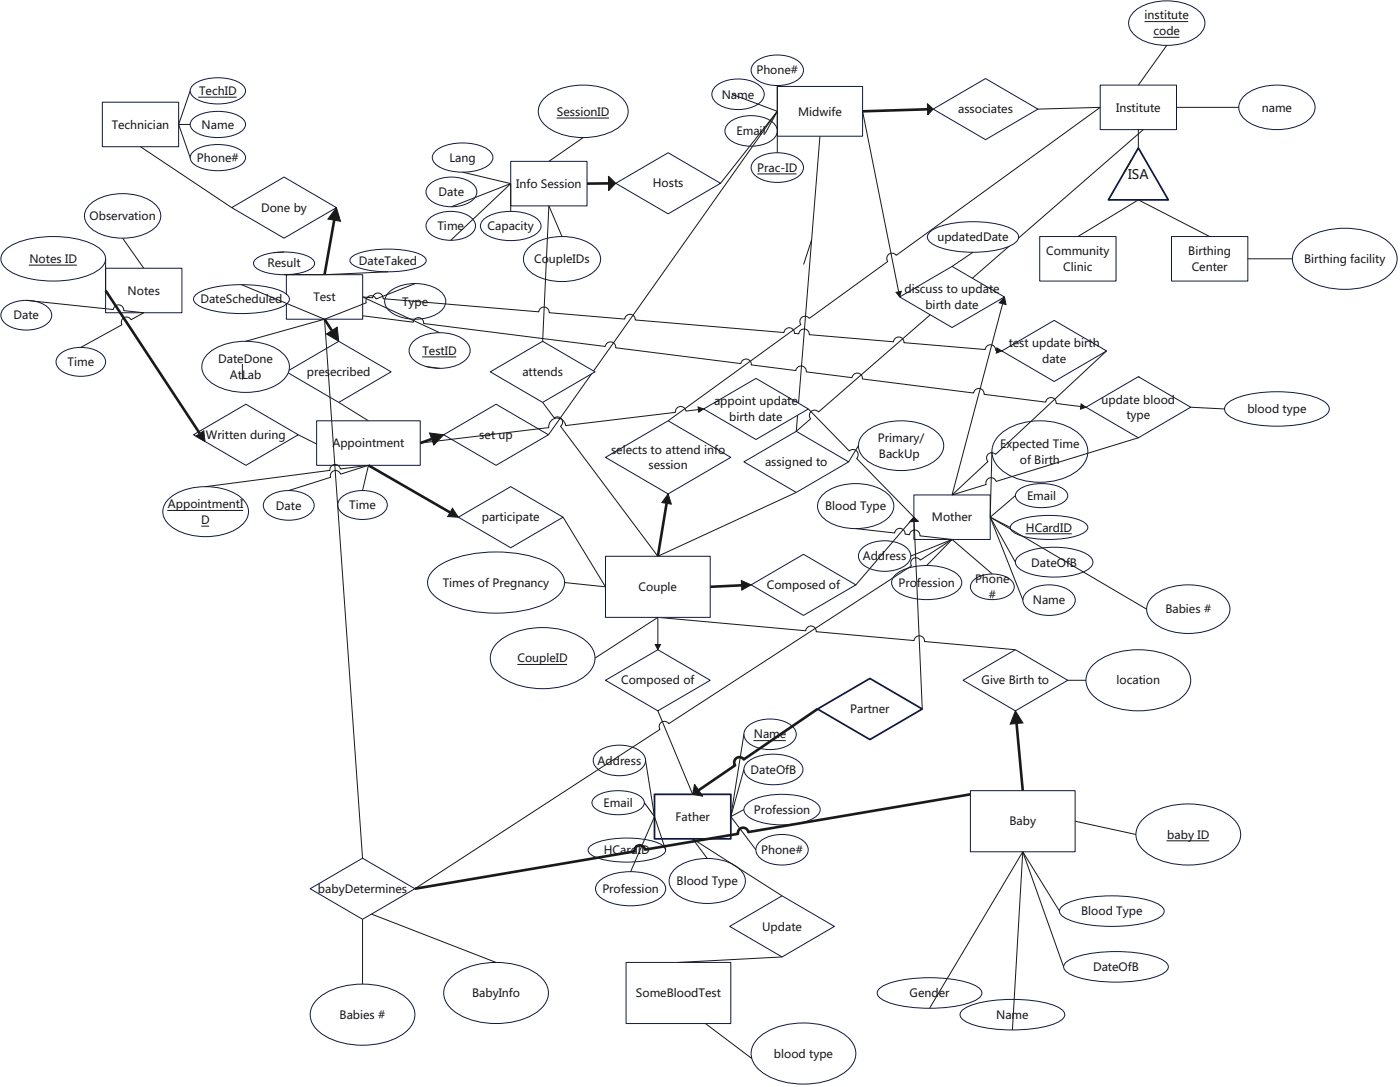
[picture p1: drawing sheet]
<svg xmlns="http://www.w3.org/2000/svg" width="424mm" height="329mm" viewBox="0 0 424 329" stroke-linecap="round" stroke-linejoin="round" font-family="sans-serif">
<path d="M235.6 26.2h25.9v15.1h-25.9z" fill="none" stroke="#101843" stroke-width=".3"/>
<path d="M333.5 25.8h23.1v13.5h-23.1z" fill="#fff"/>
<path d="M333.5 25.8h23.1v13.5h-23.1z" fill="none" stroke="#101843" stroke-width=".3"/>
<path d="M315.2 71.7h23.1v13.5h-23.1z" fill="#fff"/>
<path d="M315.2 71.7h23.1v13.5h-23.1z" fill="none" stroke="#101843" stroke-width=".3"/>
<path d="M355.1 71.7h23.2v13.5h-23.2z" fill="#fff"/>
<path d="M355.1 71.7h23.2v13.5h-23.2z" fill="none" stroke="#101843" stroke-width=".3"/>
<path d="M277 150h23.2v13.5h-23.2z" fill="#fff"/>
<path d="M277 150h23.2v13.5h-23.2z" fill="none" stroke="#101843" stroke-width=".3"/>
<path d="M228.6 19.2a11.2 11.2 0 0 1 14.1 0 3.3 3.3 0 0 1-1.5 5.4 11.5 11.5 0 0 1-12.6-1.2 3 3 0 0 1 0-4.2z" fill="#fff"/>
<path d="M228.6 19.2a11.2 11.2 0 0 1 14.1 0 3.3 3.3 0 0 1-1.5 5.4 11.5 11.5 0 0 1-12.6-1.2 3 3 0 0 1 0-4.2z" fill="none" stroke="#101843" stroke-width=".3"/>
<path d="M216.7 26.4a11.2 11.2 0 0 1 14.1 0 3.3 3.3 0 0 1-1.5 5.4 11.5 11.5 0 0 1-12.6-1.1 3 3 0 0 1 0-4.3z" fill="#fff"/>
<path d="M216.7 26.4a11.2 11.2 0 0 1 14.1 0 3.3 3.3 0 0 1-1.5 5.4 11.5 11.5 0 0 1-12.6-1.1 3 3 0 0 1 0-4.3z" fill="none" stroke="#101843" stroke-width=".3"/>
<path d="M220.6 37.6a11.2 11.2 0 0 1 14.1 0 3.3 3.3 0 0 1-1.4 5.4 11.5 11.5 0 0 1-12.7-1.2 3 3 0 0 1 0-4.2z" fill="#fff"/>
<path d="M220.6 37.6a11.2 11.2 0 0 1 14.1 0 3.3 3.3 0 0 1-1.4 5.4 11.5 11.5 0 0 1-12.7-1.2 3 3 0 0 1 0-4.2z" fill="none" stroke="#101843" stroke-width=".3"/>
<path d="M228.6 48.7a11.4 11.4 0 0 1 14.1 0 3.2 3.2 0 0 1-1.5 5.3 11.8 11.8 0 0 1-12.6-1.1 2.85 2.85 0 0 1 0-4.2z" fill="#fff"/>
<path d="M228.6 48.7a11.4 11.4 0 0 1 14.1 0 3.2 3.2 0 0 1-1.5 5.3 11.8 11.8 0 0 1-12.6-1.1 2.85 2.85 0 0 1 0-4.2z" fill="none" stroke="#101843" stroke-width=".3"/>
<path d="M221.9 28.6l13.7 5.1-3.7 6.8M235.6 25.9v20.4M229.5 52.7h11.9" fill="none" stroke="#191919" stroke-width=".3"/>
<path d="M345.1 44.8l9.1 15.8h-18.2z" fill="#fff"/>
<path d="M345.1 44.8l9.1 15.8h-18.2z" fill="none" stroke="#101843" stroke-width=".53"/>
<path d="M345.1 39.3v5.5M343 48.5l-2.5 4.2M326.7 71.7l18.4-11.1 21.6 11.1" fill="none" stroke="#191919" stroke-width=".3"/>
<path d="M308.7 148.6a13.6 13.6 0 0 1 14.1 0 2.17 2.17 0 0 1 .9 2.1 2.17 2.17 0 0 1-1.5 1.7 14 14 0 0 1-13.5-.5 2.03 2.03 0 0 1 0-3.3z" fill="#fff"/>
<path d="M308.7 148.6a13.6 13.6 0 0 1 14.1 0 2.17 2.17 0 0 1 .9 2.1 2.17 2.17 0 0 1-1.5 1.7 14 14 0 0 1-13.5-.5 2.03 2.03 0 0 1 0-3.3z" fill="none" stroke="#101843" stroke-width=".3"/>
<path d="M306.7 158.9a14.1 14.1 0 0 1 8.2-2.5 27.5 27.5 0 0 1 13.3 1.6 2.09 2.09 0 0 1 1.5 2.4 6.6 6.6 0 0 1-4.5 2.4 30.7 30.7 0 0 1-17.3-1.1 2.09 2.09 0 0 1-1.5-2.3z" fill="#fff"/>
<path d="M306.7 158.9a14.1 14.1 0 0 1 8.2-2.5 27.5 27.5 0 0 1 13.3 1.6 2.09 2.09 0 0 1 1.5 2.4 6.6 6.6 0 0 1-4.5 2.4 30.7 30.7 0 0 1-17.3-1.1 2.09 2.09 0 0 1-1.5-2.3z" fill="none" stroke="#101843" stroke-width=".3"/>
<path d="M310.9 161.8h14" fill="none" stroke="#191919" stroke-width=".3"/>
<path d="M308.7 168.6a19.3 19.3 0 0 1 12.5-2.7 16.1 16.1 0 0 1 9.2 2.7 2.31 2.31 0 0 1-.7 4.1 24.1 24.1 0 0 1-20.3 0 2.35 2.35 0 0 1-.7-4.1z" fill="#fff"/>
<path d="M308.7 168.6a19.3 19.3 0 0 1 12.5-2.7 16.1 16.1 0 0 1 9.2 2.7 2.31 2.31 0 0 1-.7 4.1 24.1 24.1 0 0 1-20.3 0 2.35 2.35 0 0 1-.7-4.1z" fill="none" stroke="#101843" stroke-width=".3"/>
<path d="M311 179.8a11.2 11.2 0 0 1 14.1 0 3.3 3.3 0 0 1-1.5 5.4 11.5 11.5 0 0 1-12.6-1.2 3 3 0 0 1 0-4.2z" fill="#fff"/>
<path d="M311 179.8a11.2 11.2 0 0 1 14.1 0 3.3 3.3 0 0 1-1.5 5.4 11.5 11.5 0 0 1-12.6-1.2 3 3 0 0 1 0-4.2z" fill="none" stroke="#101843" stroke-width=".3"/>
<path d="M300.2 156.8l9.9 25.1M300.2 156.8l7.6 13.6M300.2 156.8l6.1 3.1M307.8 150.2l-7.6 6.6" fill="none" stroke="#191919" stroke-width=".3"/>
<path d="M261.1 166.4a11.2 11.2 0 0 1 14.1 0 3.3 3.3 0 0 1-1.4 5.4 11.5 11.5 0 0 1-12.7-1.1 3 3 0 0 1 0-4.3z" fill="#fff"/>
<path d="M261.1 166.4a11.2 11.2 0 0 1 14.1 0 3.3 3.3 0 0 1-1.4 5.4 11.5 11.5 0 0 1-12.7-1.1 3 3 0 0 1 0-4.3z" fill="none" stroke="#101843" stroke-width=".3"/>
<path d="M294.9 176.1a9.4 9.4 0 0 1 11.8 0 2.81 2.81 0 0 1-1.2 4.5 9.6 9.6 0 0 1-10.6-.9 2.51 2.51 0 0 1 0-3.6z" fill="#fff"/>
<path d="M294.9 176.1a9.4 9.4 0 0 1 11.8 0 2.81 2.81 0 0 1-1.2 4.5 9.6 9.6 0 0 1-10.6-.9 2.51 2.51 0 0 1 0-3.6z" fill="none" stroke="#101843" stroke-width=".3"/>
<path d="M271.1 174.6a14.7 14.7 0 0 1 11.3-3.1 12.6 12.6 0 0 1 8.3 3.1 3.2 3.2 0 0 1-1.4 5.1 18.6 18.6 0 0 1-16.8 0 3.2 3.2 0 0 1-1.4-5.1z" fill="#fff"/>
<path d="M271.1 174.6a14.7 14.7 0 0 1 11.3-3.1 12.6 12.6 0 0 1 8.3 3.1 3.2 3.2 0 0 1-1.4 5.1 18.6 18.6 0 0 1-16.8 0 3.2 3.2 0 0 1-1.4-5.1z" fill="none" stroke="#101843" stroke-width=".3"/>
<path d="M288.6 163.5l12.2 10.5M288.6 163.5l-7.7 7.9M288.6 163.5l-12.5 5.1" fill="none" stroke="#191919" stroke-width=".3"/>
<path d="M249.2 150.2a16.1 16.1 0 0 1 15.6-2.8 8.1 8.1 0 0 1 6.1 5.2 5.7 5.7 0 0 1-3.8 5.9 17.2 17.2 0 0 1-17.2-1.2 4.6 4.6 0 0 1-.7-7.1z" fill="#fff"/>
<path d="M249.2 150.2a16.1 16.1 0 0 1 15.6-2.8 8.1 8.1 0 0 1 6.1 5.2 5.7 5.7 0 0 1-3.8 5.9 17.2 17.2 0 0 1-17.2-1.2 4.6 4.6 0 0 1-.7-7.1z" fill="none" stroke="#101843" stroke-width=".3"/>
<path d="M259.4 160.2l11.8 1.4a1.59 1.59 0 0 1 1.8-1.4 1.59 1.59 0 0 1 1.4 1.7l1.3 .2a1.59 1.59 0 0 1 1.8-1.4 1.59 1.59 0 0 1 1.4 1.7l9.7 1.1" fill="none" stroke="#191919" stroke-width=".3"/>
<path d="M282.9 33.1l15.9-9.3 15.8 9.3-15.8 9.2z" fill="#fff"/>
<path d="M282.9 33.1l15.9-9.3 15.8 9.3-15.8 9.2z" fill="none" stroke="#101843" stroke-width=".3"/>
<path d="M281.2 33.1l-19.7 .6" fill="none" stroke="#191919" stroke-width=".79" stroke-linecap="butt"/>
<path d="M281.1 31.4l1.8 1.7-1.7 1.7z" fill="#191919"/>
<path d="M281.1 31.4l1.8 1.7-1.7 1.7zM333.5 32.5l-18.9 .6M199.4 187.1l44.8 4.1a1.59 1.59 0 0 1 1.8-1.4 1.59 1.59 0 0 1 1.4 1.7l29.7 2.7a1.59 1.59 0 0 1 1.7-1.5 1.59 1.59 0 0 1 1.5 1.8l27.5 2.5" fill="none" stroke="#191919" stroke-width=".3"/>
<path d="M225.5 140l15.9-9.3 15.9 9.3-15.9 9.3z" fill="#fff"/>
<path d="M225.5 140l15.9-9.3 15.9 9.3-15.9 9.3z" fill="none" stroke="#101843" stroke-width=".3"/>
<path d="M248.6 41.3l-7.2 89.4" fill="none" stroke="#191919" stroke-width=".3"/>
<path d="M261.7 131.6a17.1 17.1 0 0 1 14.6-3.8 12.9 12.9 0 0 1 8.9 4.6 5.1 5.1 0 0 1-1.4 7 19 19 0 0 1-21.3 0 5.1 5.1 0 0 1-.8-7.8z" fill="#fff"/>
<path d="M261.7 131.6a17.1 17.1 0 0 1 14.6-3.8 12.9 12.9 0 0 1 8.9 4.6 5.1 5.1 0 0 1-1.4 7 19 19 0 0 1-21.3 0 5.1 5.1 0 0 1-.8-7.8z" fill="none" stroke="#101843" stroke-width=".3"/>
<path d="M260.2 135.1l-2.9 4.9" fill="none" stroke="#191919" stroke-width=".3"/>
<path d="M96 127.6h31.4v13.5h-31.4z" fill="#fff"/>
<path d="M96 127.6h31.4v13.5h-31.4z" fill="none" stroke="#101843" stroke-width=".3"/>
<path d="M154.8 48.9h23.2v13.5h-23.2z" fill="#fff"/>
<path d="M154.8 48.9h23.2v13.5h-23.2z" fill="none" stroke="#101843" stroke-width=".3"/>
<path d="M131.9 45.9a14.3 14.3 0 0 1 12.2-2.2l1.1 .3a5.2 5.2 0 0 1 4.2 3.8 4.2 4.2 0 0 1-3.1 3.3 16.2 16.2 0 0 1-13.8-.9 2.64 2.64 0 0 1-.6-4.3z" fill="#fff"/>
<path d="M131.9 45.9a14.3 14.3 0 0 1 12.2-2.2l1.1 .3a5.2 5.2 0 0 1 4.2 3.8 4.2 4.2 0 0 1-3.1 3.3 16.2 16.2 0 0 1-13.8-.9 2.64 2.64 0 0 1-.6-4.3z" fill="none" stroke="#101843" stroke-width=".3"/>
<path d="M146.5 66.6a14.3 14.3 0 0 1 12.2-2.1l1.1 .3a5.2 5.2 0 0 1 4.2 3.7 4.2 4.2 0 0 1-3.2 3.3 16.2 16.2 0 0 1-13.7-.9 2.64 2.64 0 0 1-.6-4.3z" fill="#fff"/>
<path d="M146.5 66.6a14.3 14.3 0 0 1 12.2-2.1l1.1 .3a5.2 5.2 0 0 1 4.2 3.7 4.2 4.2 0 0 1-3.2 3.3 16.2 16.2 0 0 1-13.7-.9 2.64 2.64 0 0 1-.6-4.3z" fill="none" stroke="#101843" stroke-width=".3"/>
<path d="M130 56.1a10.9 10.9 0 0 1 13.7 0 3.3 3.3 0 0 1-1.4 5.3 11.2 11.2 0 0 1-12.3-1.2 2.91 2.91 0 0 1 0-4.1z" fill="#fff"/>
<path d="M130 56.1a10.9 10.9 0 0 1 13.7 0 3.3 3.3 0 0 1-1.4 5.3 11.2 11.2 0 0 1-12.3-1.2 2.91 2.91 0 0 1 0-4.1z" fill="none" stroke="#101843" stroke-width=".3"/>
<path d="M130 66.4a10.6 10.6 0 0 1 13.3 0 3.2 3.2 0 0 1-1.3 5.2 10.9 10.9 0 0 1-12-1.1 2.84 2.84 0 0 1 0-4.1z" fill="#fff"/>
<path d="M130 66.4a10.6 10.6 0 0 1 13.3 0 3.2 3.2 0 0 1-1.3 5.2 10.9 10.9 0 0 1-12-1.1 2.84 2.84 0 0 1 0-4.1z" fill="none" stroke="#101843" stroke-width=".3"/>
<path d="M140.2 52.2l14.6 3.5M154.8 55.7l-18 7M154.8 55.7l-18.2 17.1M154.8 55.7v8.4" fill="none" stroke="#191919" stroke-width=".3"/>
<path d="M198.4 240.8h23.1v13.5h-23.1z" fill="#fff"/>
<path d="M198.4 240.8h23.1v13.5h-23.1z" fill="none" stroke="#101843" stroke-width=".53"/>
<path d="M230 255.5a11.2 11.2 0 0 1 14.1 0 3.3 3.3 0 0 1-1.4 5.4 11.5 11.5 0 0 1-12.7-1.2 3 3 0 0 1 0-4.2z" fill="#fff"/>
<path d="M230 255.5a11.2 11.2 0 0 1 14.1 0 3.3 3.3 0 0 1-1.4 5.4 11.5 11.5 0 0 1-12.7-1.2 3 3 0 0 1 0-4.2z" fill="none" stroke="#101843" stroke-width=".3"/>
<path d="M226.3 231.3a13.2 13.2 0 0 1 11.9-2.3l1.1 .4a5.2 5.2 0 0 1 4.1 3.8 4.3 4.3 0 0 1-3.1 3.5 14.8 14.8 0 0 1-13.4-.9 2.87 2.87 0 0 1-.6-4.5z" fill="#fff"/>
<path d="M226.3 231.3a13.2 13.2 0 0 1 11.9-2.3l1.1 .4a5.2 5.2 0 0 1 4.1 3.8 4.3 4.3 0 0 1-3.1 3.5 14.8 14.8 0 0 1-13.4-.9 2.87 2.87 0 0 1-.6-4.5z" fill="none" stroke="#101843" stroke-width=".3"/>
<path d="M226.4 220.5a11.2 11.2 0 0 1 14.1 0 3.3 3.3 0 0 1-1.4 5.4 11.5 11.5 0 0 1-12.7-1.2 3 3 0 0 1 0-4.2z" fill="#fff"/>
<path d="M226.4 220.5a11.2 11.2 0 0 1 14.1 0 3.3 3.3 0 0 1-1.4 5.4 11.5 11.5 0 0 1-12.7-1.2 3 3 0 0 1 0-4.2z" fill="none" stroke="#101843" stroke-width=".3"/>
<path d="M228.4 224.5h9.8" fill="none" stroke="#191919" stroke-width=".3"/>
<path d="M226.4 243.6a18.4 18.4 0 0 1 12.2-2.8 15.5 15.5 0 0 1 9.1 2.8 2.4 2.4 0 0 1-.6 4.1 22.9 22.9 0 0 1-20 0 2.44 2.44 0 0 1-.7-4.1z" fill="#fff"/>
<path d="M226.4 243.6a18.4 18.4 0 0 1 12.2-2.8 15.5 15.5 0 0 1 9.1 2.8 2.4 2.4 0 0 1-.6 4.1 22.9 22.9 0 0 1-20 0 2.44 2.44 0 0 1-.7-4.1z" fill="none" stroke="#101843" stroke-width=".3"/>
<path d="M225.5 222.6l-4 24.9M225.5 233.2l-4 14.3M221.5 247.5l7.6 10.1M225.5 245.4l-4 2.1" fill="none" stroke="#191919" stroke-width=".3"/>
<path d="M204.2 263.8a16.1 16.1 0 0 1 15.6-2.8 8.1 8.1 0 0 1 6.1 5.2 5.7 5.7 0 0 1-3.8 5.9 17.2 17.2 0 0 1-17.2-1.2 4.6 4.6 0 0 1-.7-7.1z" fill="#fff"/>
<path d="M204.2 263.8a16.1 16.1 0 0 1 15.6-2.8 8.1 8.1 0 0 1 6.1 5.2 5.7 5.7 0 0 1-3.8 5.9 17.2 17.2 0 0 1-17.2-1.2 4.6 4.6 0 0 1-.7-7.1z" fill="none" stroke="#101843" stroke-width=".3"/>
<path d="M210 254.3l4.4 5.9" fill="none" stroke="#191919" stroke-width=".3"/>
<path d="M247.8 214.9l15.9-9.2 15.9 9.2-15.9 9.3z" fill="#fff"/>
<path d="M247.8 214.9l15.9-9.2 15.9 9.2-15.9 9.3z" fill="none" stroke="#101843" stroke-width=".53"/>
<path d="M247.8 214.9l-22.3 15.3a1.59 1.59 0 0 0-2.2-.4 1.59 1.59 0 0 0-.5 2.2l-11 7.5" fill="none" stroke="#191919" stroke-width=".79" stroke-linecap="butt"/>
<path d="M210.5 237.7l2.5 3.7-3-.6z" fill="#191919"/>
<path d="M277.1 158.1l2.5 56.8M210.5 237.7l2.5 3.7-3-.6z" fill="none" stroke="#191919" stroke-width=".3"/>
<path d="M277 156.8l1.4 1.2-2.6 .2z" fill="#191919"/>
<path d="M277 156.8l1.4 1.2-2.6 .2z" fill="none" stroke="#191919" stroke-width=".3"/>
<path d="M186.7 55.6l15.8-9.3 15.9 9.3-15.9 9.2z" fill="#fff"/>
<path d="M186.7 55.6l15.8-9.3 15.9 9.3-15.9 9.2z" fill="none" stroke="#101843" stroke-width=".3"/>
<path d="M235.6 33.7l-17.2 21.9" fill="none" stroke="#191919" stroke-width=".3"/>
<path d="M184.5 55.6l-6.5 .1" fill="none" stroke="#191919" stroke-width=".79" stroke-linecap="butt"/>
<path d="M184.4 53.4l2.3 2.2-2.2 2.2z" fill="#191919"/>
<path d="M184.4 53.4l2.3 2.2-2.2 2.2z" fill="none" stroke="#191919" stroke-width=".3"/>
<path d="M303 131.9a19.5 19.5 0 0 1 18.6-3.4 11 11 0 0 1 8.1 7.3 7.7 7.7 0 0 1-4.2 7.7 20.4 20.4 0 0 1-21.6-.8 6.8 6.8 0 0 1-.9-10.8z" fill="#fff"/>
<path d="M303 131.9a19.5 19.5 0 0 1 18.6-3.4 11 11 0 0 1 8.1 7.3 7.7 7.7 0 0 1-4.2 7.7 20.4 20.4 0 0 1-21.6-.8 6.8 6.8 0 0 1-.9-10.8z" fill="none" stroke="#101843" stroke-width=".3"/>
<path d="M300.7 136.9l-.5 19.9" fill="none" stroke="#191919" stroke-width=".3"/>
<path d="M180.3 241.6a13.6 13.6 0 0 1 14.1 0 2.17 2.17 0 0 1 .9 2.2 2.17 2.17 0 0 1-1.5 1.7 14 14 0 0 1-13.5-.5 2.03 2.03 0 0 1 0-3.4z" fill="#fff"/>
<path d="M180.3 241.6a13.6 13.6 0 0 1 14.1 0 2.17 2.17 0 0 1 .9 2.2 2.17 2.17 0 0 1-1.5 1.7 14 14 0 0 1-13.5-.5 2.03 2.03 0 0 1 0-3.4z" fill="none" stroke="#101843" stroke-width=".3"/>
<path d="M178.7 256.7a14.1 14.1 0 0 1 8.2-2.5 27.5 27.5 0 0 1 13.3 1.6 2.09 2.09 0 0 1 1.5 2.4 6.6 6.6 0 0 1-4.5 2.4 30.7 30.7 0 0 1-17.3-1.1 2.09 2.09 0 0 1-1.5-2.3z" fill="#fff"/>
<path d="M178.7 256.7a14.1 14.1 0 0 1 8.2-2.5 27.5 27.5 0 0 1 13.3 1.6 2.09 2.09 0 0 1 1.5 2.4 6.6 6.6 0 0 1-4.5 2.4 30.7 30.7 0 0 1-17.3-1.1 2.09 2.09 0 0 1-1.5-2.3z" fill="none" stroke="#101843" stroke-width=".3"/>
<path d="M181.4 267.4a14.7 14.7 0 0 1 11.2-3.1 12.6 12.6 0 0 1 8.4 3.1 3.2 3.2 0 0 1-1.4 5.2 18.6 18.6 0 0 1-16.9 0 3.2 3.2 0 0 1-1.3-5.2z" fill="#fff"/>
<path d="M181.4 267.4a14.7 14.7 0 0 1 11.2-3.1 12.6 12.6 0 0 1 8.4 3.1 3.2 3.2 0 0 1-1.4 5.2 18.6 18.6 0 0 1-16.9 0 3.2 3.2 0 0 1-1.3-5.2z" fill="none" stroke="#101843" stroke-width=".3"/>
<path d="M195.3 243.3l3.1 4.2" fill="none" stroke="#000" stroke-width=".3"/>
<path d="M201.8 257.7l-3.4-10.2-7.2 16.7" fill="none" stroke="#191919" stroke-width=".3"/>
<path d="M180.7 228.4a11.2 11.2 0 0 1 14.1 0 3.3 3.3 0 0 1-1.4 5.4 11.5 11.5 0 0 1-12.7-1.2 3 3 0 0 1 0-4.2z" fill="#fff"/>
<path d="M180.7 228.4a11.2 11.2 0 0 1 14.1 0 3.3 3.3 0 0 1-1.4 5.4 11.5 11.5 0 0 1-12.7-1.2 3 3 0 0 1 0-4.2z" fill="none" stroke="#101843" stroke-width=".3"/>
<path d="M195.7 230.5l2.7 17" fill="none" stroke="#191919" stroke-width=".3"/>
<path d="M160 75.3a16.4 16.4 0 0 1 15.9-2.8 8.2 8.2 0 0 1 6.1 5.2 5.7 5.7 0 0 1-3.9 5.9 17.6 17.6 0 0 1-17.3-1.2 4.6 4.6 0 0 1-.8-7.1z" fill="#fff"/>
<path d="M160 75.3a16.4 16.4 0 0 1 15.9-2.8 8.2 8.2 0 0 1 6.1 5.2 5.7 5.7 0 0 1-3.9 5.9 17.6 17.6 0 0 1-17.3-1.2 4.6 4.6 0 0 1-.8-7.1z" fill="none" stroke="#101843" stroke-width=".3"/>
<path d="M166.4 62.4l4 9.3" fill="none" stroke="#191919" stroke-width=".3"/>
<path d="M183.5 168.6h31.8v18.5h-31.8z" fill="#fff"/>
<path d="M183.5 168.6h31.8v18.5h-31.8z" fill="none" stroke="#101843" stroke-width=".3"/>
<path d="M294.2 239.7h31.7v18.5h-31.7z" fill="#fff"/>
<path d="M294.2 239.7h31.7v18.5h-31.7z" fill="none" stroke="#101843" stroke-width=".3"/>
<path d="M291.5 306.4a17.1 17.1 0 0 1 9.7-3.1 39.7 39.7 0 0 1 19.7 2.1 2.48 2.48 0 0 1 1.8 2.8 7.9 7.9 0 0 1-5.3 2.8 45.1 45.1 0 0 1-23.5-.8 4 4 0 0 1-2.9-2.6z" fill="#fff"/>
<path d="M291.5 306.4a17.1 17.1 0 0 1 9.7-3.1 39.7 39.7 0 0 1 19.7 2.1 2.48 2.48 0 0 1 1.8 2.8 7.9 7.9 0 0 1-5.3 2.8 45.1 45.1 0 0 1-23.5-.8 4 4 0 0 1-2.9-2.6z" fill="none" stroke="#101843" stroke-width=".3"/>
<path d="M266.4 299.9a17.1 17.1 0 0 1 9.6-3.2 39.7 39.7 0 0 1 19.8 2.1 2.48 2.48 0 0 1 1.7 2.8 7.9 7.9 0 0 1-5.2 2.9 45.1 45.1 0 0 1-23.6-.9 4 4 0 0 1-2.8-2.6z" fill="#fff"/>
<path d="M266.4 299.9a17.1 17.1 0 0 1 9.6-3.2 39.7 39.7 0 0 1 19.8 2.1 2.48 2.48 0 0 1 1.7 2.8 7.9 7.9 0 0 1-5.2 2.9 45.1 45.1 0 0 1-23.6-.9 4 4 0 0 1-2.8-2.6z" fill="none" stroke="#101843" stroke-width=".3"/>
<path d="M321.6 275a17.1 17.1 0 0 1 9.7-3.1 39.7 39.7 0 0 1 19.8 2.1 2.48 2.48 0 0 1 1.7 2.8 7.9 7.9 0 0 1-5.2 2.8 45.1 45.1 0 0 1-23.6-.8 4 4 0 0 1-2.8-2.6z" fill="#fff"/>
<path d="M321.6 275a17.1 17.1 0 0 1 9.7-3.1 39.7 39.7 0 0 1 19.8 2.1 2.48 2.48 0 0 1 1.7 2.8 7.9 7.9 0 0 1-5.2 2.8 45.1 45.1 0 0 1-23.6-.8 4 4 0 0 1-2.8-2.6z" fill="none" stroke="#101843" stroke-width=".3"/>
<path d="M310 258.2l-3.1 54M310 258.2l-28.2 47.4M310 258.2l11.2 18" fill="none" stroke="#191919" stroke-width=".3"/>
<path d="M322.9 291.9a17.1 17.1 0 0 1 9.7-3.1 39.7 39.7 0 0 1 19.7 2.1 2.48 2.48 0 0 1 1.7 2.8 7.9 7.9 0 0 1-5.2 2.8 45.1 45.1 0 0 1-23.5-.8 4 4 0 0 1-2.9-2.6z" fill="#fff"/>
<path d="M322.9 291.9a17.1 17.1 0 0 1 9.7-3.1 39.7 39.7 0 0 1 19.7 2.1 2.48 2.48 0 0 1 1.7 2.8 7.9 7.9 0 0 1-5.2 2.8 45.1 45.1 0 0 1-23.5-.8 4 4 0 0 1-2.9-2.6z" fill="none" stroke="#101843" stroke-width=".3"/>
<path d="M310 258.2l12.4 34.9" fill="none" stroke="#191919" stroke-width=".3"/>
<path d="M291.9 206.2l15.9-9.2 15.9 9.2-15.9 9.3z" fill="#fff"/>
<path d="M291.9 206.2l15.9-9.2 15.9 9.2-15.9 9.3z" fill="none" stroke="#101843" stroke-width=".3"/>
<path d="M349.1 181.2a16.7 16.7 0 0 1 14.2-3.7 12.6 12.6 0 0 1 8.7 4.5 4.9 4.9 0 0 1-1.4 6.9 18.6 18.6 0 0 1-20.8 0 5 5 0 0 1-.7-7.7z" fill="#fff"/>
<path d="M349.1 181.2a16.7 16.7 0 0 1 14.2-3.7 12.6 12.6 0 0 1 8.7 4.5 4.9 4.9 0 0 1-1.4 6.9 18.6 18.6 0 0 1-20.8 0 5 5 0 0 1-.7-7.7z" fill="none" stroke="#101843" stroke-width=".3"/>
<path d="M300.2 156.8l47.4 27.9" fill="none" stroke="#191919" stroke-width=".3"/>
<path d="M308.2 219.3l1.8 20.4" fill="none" stroke="#191919" stroke-width=".79" stroke-linecap="butt"/>
<path d="M307.8 215.5l2.3 3.6-3.9 .4z" fill="#191919"/>
<path d="M307.8 215.5l2.3 3.6-3.9 .4z" fill="none" stroke="#191919" stroke-width=".3"/>
<path d="M183.5 206.2l15.9-9.2 15.9 9.2-15.9 9.3z" fill="#fff"/>
<path d="M183.5 206.2l15.9-9.2 15.9 9.2-15.9 9.3z" fill="none" stroke="#101843" stroke-width=".3"/>
<path d="M227.7 177.3l15.9-9.3 15.8 9.3-15.8 9.2z" fill="#fff"/>
<path d="M227.7 177.3l15.9-9.3 15.8 9.3-15.8 9.2z" fill="none" stroke="#101843" stroke-width=".3"/>
<path d="M224.8 177.4l-9.5 .5" fill="none" stroke="#191919" stroke-width=".79" stroke-linecap="butt"/>
<path d="M224.7 176l3 1.3-2.8 1.6z" fill="#191919"/>
<path d="M224.7 176l3 1.3-2.8 1.6zM199.4 187.1v8.3" fill="none" stroke="#191919" stroke-width=".3"/>
<path d="M198.6 195.4h1.6l-.8 1.6z" fill="#191919"/>
<path d="M277 156.8l-17.6 20.5M198.6 195.4h1.6l-.8 1.6zM199.4 215.5l10.6 25.3" fill="none" stroke="#191919" stroke-width=".3"/>
<path d="M183.5 138.6l19-11 19 11-19 11.1z" fill="#fff"/>
<path d="M183.5 138.6l19-11 19 11-19 11.1z" fill="none" stroke="#101843" stroke-width=".3"/>
<path d="M333.5 32.5l-61.8 44.9a1.59 1.59 0 0 0-2.2-.4 1.59 1.59 0 0 0-.4 2.3l-23.8 17.2a1.59 1.59 0 0 0-2.2-.3 1.59 1.59 0 0 0-.3 2.2l-40.3 29.2" fill="none" stroke="#191919" stroke-width=".3"/>
<path d="M202.1 152.6l-2.7 16" fill="none" stroke="#191919" stroke-width=".79" stroke-linecap="butt"/>
<path d="M202.5 149.7l1 3.1-2.9-.5z" fill="#191919"/>
<path d="M202.5 149.7l1 3.1-2.9-.5z" fill="none" stroke="#191919" stroke-width=".3"/>
<path d="M131.2 173a24.7 24.7 0 0 1 15-5.5 35.9 35.9 0 0 1 21.4 3.9 6.2 6.2 0 0 1 3.4 6.1 9.1 9.1 0 0 1-5.9 5.6 41.1 41.1 0 0 1-29.4 0 9.9 9.9 0 0 1-6-5.6 4.8 4.8 0 0 1 1.5-4.5z" fill="#fff"/>
<path d="M131.2 173a24.7 24.7 0 0 1 15-5.5 35.9 35.9 0 0 1 21.4 3.9 6.2 6.2 0 0 1 3.4 6.1 9.1 9.1 0 0 1-5.9 5.6 41.1 41.1 0 0 1-29.4 0 9.9 9.9 0 0 1-6-5.6 4.8 4.8 0 0 1 1.5-4.5z" fill="none" stroke="#101843" stroke-width=".3"/>
<path d="M241.4 149.3l-42 19.3M171.1 176.6l12.4 1.3" fill="none" stroke="#191919" stroke-width=".3"/>
<path d="M86.8 83.3h23.1v13.5h-23.1z" fill="#fff"/>
<path d="M86.8 83.3h23.1v13.5h-23.1z" fill="none" stroke="#101843" stroke-width=".3"/>
<path d="M118.1 88.4a13.5 13.5 0 0 1 15.5 0 3.8 3.8 0 0 1-.7 6.5 13.8 13.8 0 0 1-14.8-.6 3.6 3.6 0 0 1 0-5.9z" fill="#fff"/>
<path d="M118.1 88.4a13.5 13.5 0 0 1 15.5 0 3.8 3.8 0 0 1-.7 6.5 13.8 13.8 0 0 1-14.8-.6 3.6 3.6 0 0 1 0-5.9z" fill="none" stroke="#101843" stroke-width=".3"/>
<path d="M59.1 89.6a15.3 15.3 0 0 1 8.8-3 35.2 35.2 0 0 1 18.1 2 2.35 2.35 0 0 1 1.6 2.6 7.1 7.1 0 0 1-4.7 2.7 40 40 0 0 1-21.6-.7 3.8 3.8 0 0 1-2.6-2.5z" fill="#fff"/>
<path d="M59.1 89.6a15.3 15.3 0 0 1 8.8-3 35.2 35.2 0 0 1 18.1 2 2.35 2.35 0 0 1 1.6 2.6 7.1 7.1 0 0 1-4.7 2.7 40 40 0 0 1-21.6-.7 3.8 3.8 0 0 1-2.6-2.5z" fill="none" stroke="#101843" stroke-width=".3"/>
<path d="M77.2 78.8a11.5 11.5 0 0 1 7.5-2.4 16.7 16.7 0 0 1 9.8 2 1.65 1.65 0 0 1 0 2.9 19.1 19.1 0 0 1-14.5 1.1l-.9-.3a2.48 2.48 0 0 1-2.2-2.8z" fill="#fff"/>
<path d="M77.2 78.8a11.5 11.5 0 0 1 7.5-2.4 16.7 16.7 0 0 1 9.8 2 1.65 1.65 0 0 1 0 2.9 19.1 19.1 0 0 1-14.5 1.1l-.9-.3a2.48 2.48 0 0 1-2.2-2.8z" fill="none" stroke="#101843" stroke-width=".3"/>
<path d="M86.1 76.4l-3.2 .2" fill="none" stroke="#191919" stroke-width=".3"/>
<path d="M106.5 78a14.2 14.2 0 0 1 8.1-2.4 26 26 0 0 1 13.7 2 1.44 1.44 0 0 1 .9 1.3 1.44 1.44 0 0 1-.9 1.4 24.5 24.5 0 0 1-13.7 2 14.2 14.2 0 0 1-8.1-2.4 1.22 1.22 0 0 1 0-1.9z" fill="#fff"/>
<path d="M106.5 78a14.2 14.2 0 0 1 8.1-2.4 26 26 0 0 1 13.7 2 1.44 1.44 0 0 1 .9 1.3 1.44 1.44 0 0 1-.9 1.4 24.5 24.5 0 0 1-13.7 2 14.2 14.2 0 0 1-8.1-2.4 1.22 1.22 0 0 1 0-1.9z" fill="none" stroke="#101843" stroke-width=".3"/>
<path d="M346.6 39.3l-98.5 85.6a1.59 1.59 0 0 0-2.2-.2 1.59 1.59 0 0 0-.2 2.3l-4.3 3.7M117.6 82.4l-19.2 .9h-12.3M125.9 86l-11.9 4.6a1.59 1.59 0 0 0-2.1-.9 1.59 1.59 0 0 0-.9 2.1l-12.6 5-25.2-10.5" fill="none" stroke="#191919" stroke-width=".3"/>
<path d="M80.7 151.1a10.9 10.9 0 0 1 13.7 0 3.3 3.3 0 0 1-1.4 5.3 11.2 11.2 0 0 1-12.3-1.1 2.91 2.91 0 0 1 0-4.2z" fill="#fff"/>
<path d="M80.7 151.1a10.9 10.9 0 0 1 13.7 0 3.3 3.3 0 0 1-1.4 5.3 11.2 11.2 0 0 1-12.3-1.1 2.91 2.91 0 0 1 0-4.2z" fill="none" stroke="#101843" stroke-width=".3"/>
<path d="M103.2 151.1a10.6 10.6 0 0 1 13.4 0 3.2 3.2 0 0 1-1.4 5.1 10.9 10.9 0 0 1-12-1.1 2.84 2.84 0 0 1 0-4z" fill="#fff"/>
<path d="M103.2 151.1a10.6 10.6 0 0 1 13.4 0 3.2 3.2 0 0 1-1.4 5.1 10.9 10.9 0 0 1-12-1.1 2.84 2.84 0 0 1 0-4z" fill="none" stroke="#101843" stroke-width=".3"/>
<path d="M109.9 148.7l1.8-7.6-8.5 2.6a1.59 1.59 0 0 0-2-1 1.59 1.59 0 0 0-1 2l-12.7 4" fill="none" stroke="#191919" stroke-width=".3"/>
<path d="M134.5 131.8l15.9-9.3 15.9 9.3-15.9 9.3z" fill="#fff"/>
<path d="M134.5 131.8l15.9-9.3 15.9 9.3-15.9 9.3z" fill="none" stroke="#101843" stroke-width=".3"/>
<path d="M235.6 33.7l-69.3 98.1" fill="none" stroke="#191919" stroke-width=".3"/>
<path d="M130.9 133.1l-3.5 1.2" fill="none" stroke="#191919" stroke-width=".79" stroke-linecap="butt"/>
<path d="M130.2 131.3l4.3 .5-3 3.1z" fill="#191919"/>
<path d="M130.2 131.3l4.3 .5-3 3.1z" fill="none" stroke="#191919" stroke-width=".3"/>
<path d="M32 81.3h23.1v13.5h-23.1z" fill="#fff"/>
<path d="M32 81.3h23.1v13.5h-23.1z" fill="none" stroke="#101843" stroke-width=".3"/>
<path d="M1.1 93.5a10.9 10.9 0 0 1 13.7 0 3.3 3.3 0 0 1-1.4 5.2 11.2 11.2 0 0 1-12.3-1.1 2.91 2.91 0 0 1 0-4.1z" fill="#fff"/>
<path d="M1.1 93.5a10.9 10.9 0 0 1 13.7 0 3.3 3.3 0 0 1-1.4 5.2 11.2 11.2 0 0 1-12.3-1.1 2.91 2.91 0 0 1 0-4.1z" fill="none" stroke="#101843" stroke-width=".3"/>
<path d="M17.8 107.7a10.6 10.6 0 0 1 13.4 0 3.2 3.2 0 0 1-1.4 5.1 10.9 10.9 0 0 1-12-1.1 2.84 2.84 0 0 1 0-4z" fill="#fff"/>
<path d="M17.8 107.7a10.6 10.6 0 0 1 13.4 0 3.2 3.2 0 0 1-1.4 5.1 10.9 10.9 0 0 1-12-1.1 2.84 2.84 0 0 1 0-4z" fill="none" stroke="#101843" stroke-width=".3"/>
<path d="M8 91.1l26.3 2.7a1.59 1.59 0 0 1 1.8-1.4 1.59 1.59 0 0 1 1.4 1.8l6.1 .6-3.9 2.1a1.59 1.59 0 0 0-2.1-.6 1.59 1.59 0 0 0-.6 2.1l-12.5 6.9" fill="none" stroke="#191919" stroke-width=".3"/>
<path d="M58.7 131.8l15.8-9.3 15.9 9.3-15.9 9.3z" fill="#fff"/>
<path d="M58.7 131.8l15.8-9.3 15.9 9.3-15.9 9.3z" fill="none" stroke="#101843" stroke-width=".3"/>
<path d="M32 88.1l28.6 43.3" fill="none" stroke="#191919" stroke-width=".79" stroke-linecap="butt"/>
<path d="M59.4 132.2l2.4-1.6 .4 3.2z" fill="#191919"/>
<path d="M59.4 132.2l2.4-1.6 .4 3.2zM90.4 131.8l5.6 2.8" fill="none" stroke="#191919" stroke-width=".3"/>
<path d="M1.9 75.5a23.4 23.4 0 0 1 14.2-3.8 23.4 23.4 0 0 1 14.3 3.8 3.5 3.5 0 0 1 0 5.9 23.4 23.4 0 0 1-14.3 3.8 23.4 23.4 0 0 1-14.2-3.8 3.5 3.5 0 0 1 0-5.9z" fill="#fff"/>
<path d="M1.9 75.5a23.4 23.4 0 0 1 14.2-3.8 23.4 23.4 0 0 1 14.3 3.8 3.5 3.5 0 0 1 0 5.9 23.4 23.4 0 0 1-14.3 3.8 23.4 23.4 0 0 1-14.2-3.8 3.5 3.5 0 0 1 0-5.9z" fill="none" stroke="#101843" stroke-width=".3"/>
<path d="M32 78.4v9.7M8.7 80.4h14.6" fill="none" stroke="#191919" stroke-width=".3"/>
<path d="M138.9 156.8l15.9-9.3 15.9 9.3-15.9 9.2z" fill="#fff"/>
<path d="M138.9 156.8l15.9-9.3 15.9 9.3-15.9 9.2z" fill="none" stroke="#101843" stroke-width=".3"/>
<path d="M170.7 156.8l12.8 21.1" fill="none" stroke="#191919" stroke-width=".3"/>
<path d="M111.7 141.1l24.7 14.2" fill="none" stroke="#191919" stroke-width=".79" stroke-linecap="butt"/>
<path d="M137.2 154.1l1.7 2.7-3.2-.2z" fill="#191919"/>
<path d="M137.2 154.1l1.7 2.7-3.2-.2z" fill="none" stroke="#191919" stroke-width=".3"/>
<path d="M86.8 112.7l15.9-9.2 15.9 9.2-15.9 9.3z" fill="#fff"/>
<path d="M86.8 112.7l15.9-9.2 15.9 9.2-15.9 9.3z" fill="none" stroke="#101843" stroke-width=".3"/>
<path d="M98.4 96.8l2.2 3.4" fill="none" stroke="#191919" stroke-width=".79" stroke-linecap="butt"/>
<path d="M99 101.2l3.2-2 .5 4.3z" fill="#191919"/>
<path d="M99 101.2l3.2-2 .5 4.3zM102.7 122l9 5.6" fill="none" stroke="#191919" stroke-width=".3"/>
<path d="M31 31h23.2v13.5h-23.2z" fill="#fff"/>
<path d="M31 31h23.2v13.5h-23.2z" fill="none" stroke="#101843" stroke-width=".3"/>
<path d="M58.6 35.9a14 14 0 0 1 14.9 0 2.4 2.4 0 0 1-.7 4.2 14.4 14.4 0 0 1-14.2-.5 2.24 2.24 0 0 1 0-3.7z" fill="#fff"/>
<path d="M58.6 35.9a14 14 0 0 1 14.9 0 2.4 2.4 0 0 1-.7 4.2 14.4 14.4 0 0 1-14.2-.5 2.24 2.24 0 0 1 0-3.7z" fill="none" stroke="#101843" stroke-width=".3"/>
<path d="M58.6 46a14 14 0 0 1 14.9 0 2.4 2.4 0 0 1-.7 4.1 14.4 14.4 0 0 1-14.2-.5 2.24 2.24 0 0 1 0-3.6z" fill="#fff"/>
<path d="M58.6 46a14 14 0 0 1 14.9 0 2.4 2.4 0 0 1-.7 4.1 14.4 14.4 0 0 1-14.2-.5 2.24 2.24 0 0 1 0-3.6z" fill="none" stroke="#101843" stroke-width=".3"/>
<path d="M58.6 25.7a14 14 0 0 1 14.9 0 2.4 2.4 0 0 1-.7 4.2 14.4 14.4 0 0 1-14.2-.5 2.24 2.24 0 0 1 0-3.7z" fill="#fff"/>
<path d="M58.6 25.7a14 14 0 0 1 14.9 0 2.4 2.4 0 0 1-.7 4.2 14.4 14.4 0 0 1-14.2-.5 2.24 2.24 0 0 1 0-3.7z" fill="none" stroke="#101843" stroke-width=".3"/>
<path d="M54.2 37.7h3.5M54.2 37.7l3.5 10.1M57.7 27.5l-3.5 10.2M60.1 29.5h11.6" fill="none" stroke="#191919" stroke-width=".3"/>
<path d="M70.2 62.9l15.9-9.2 15.9 9.2-15.9 9.3z" fill="#fff"/>
<path d="M70.2 62.9l15.9-9.2 15.9 9.2-15.9 9.3z" fill="none" stroke="#101843" stroke-width=".3"/>
<path d="M42.6 44.5l27.6 18.4" fill="none" stroke="#191919" stroke-width=".3"/>
<path d="M101.3 66.7l-2.9 16.6" fill="none" stroke="#191919" stroke-width=".79" stroke-linecap="butt"/>
<path d="M102 62.9l1.2 4.2-3.8-.7z" fill="#191919"/>
<path d="M102 62.9l1.2 4.2-3.8-.7z" fill="none" stroke="#191919" stroke-width=".3"/>
<path d="M303.7 106.4l15.9-9.3 15.8 9.3-15.8 9.2z" fill="#fff"/>
<path d="M303.7 106.4l15.9-9.3 15.8 9.3-15.8 9.2z" fill="none" stroke="#101843" stroke-width=".3"/>
<path d="M109.9 90l3.1 .3a1.59 1.59 0 0 1 1.7-1.5 1.59 1.59 0 0 1 1.4 1.7l47.2 4a1.59 1.59 0 0 1 1.7-1.4 1.59 1.59 0 0 1 1.5 1.7l22.9 1.9a1.59 1.59 0 0 1 1.7-1.4 1.59 1.59 0 0 1 1.5 1.7l45.1 3.8a1.59 1.59 0 0 1 1.7-1.4 1.59 1.59 0 0 1 1.4 1.7l1.4 .1a1.59 1.59 0 0 1 1.7-1.5 1.59 1.59 0 0 1 1.4 1.7l25.6 2.2a1.59 1.59 0 0 1 1.7-1.4 1.59 1.59 0 0 1 1.4 1.7l24.6 2.1a1.59 1.59 0 0 1 1.8-1.5 1.59 1.59 0 0 1 1.4 1.7h.3" fill="none" stroke="#191919" stroke-width=".3"/>
<path d="M302.2 105.5l1.5 .9-1.7 .6z" fill="#191919"/>
<path d="M302.2 105.5l1.5 .9-1.7 .6zM335.4 106.4l-33.6 31.3a1.59 1.59 0 0 0-2.2 0 1.59 1.59 0 0 0-.1 2.2l-10.9 10.1" fill="none" stroke="#191919" stroke-width=".3"/>
<path d="M329.2 123.4l15.9-9.2 15.9 9.2-15.9 9.3z" fill="#fff"/>
<path d="M329.2 123.4l15.9-9.2 15.9 9.2-15.9 9.3z" fill="none" stroke="#101843" stroke-width=".3"/>
<path d="M109.9 95.7l15.4 2a1.59 1.59 0 0 1 1.7-1.4 1.59 1.59 0 0 1 1.4 1.8l55.1 6.9a1.59 1.59 0 0 1 1.8-1.4 1.59 1.59 0 0 1 1.3 1.8l38 4.8a1.59 1.59 0 0 1 1.8-1.4 1.59 1.59 0 0 1 1.3 1.8l13.6 1.7a1.59 1.59 0 0 1 1.7-1.4 1.59 1.59 0 0 1 1.4 1.8l13.9 1.8a1.59 1.59 0 0 1 1.8-1.4 1.59 1.59 0 0 1 1.3 1.8l33.8 4.2a1.59 1.59 0 0 1 1.7-1.3 1.59 1.59 0 0 1 1.4 1.7l18.7 2.4a1.59 1.59 0 0 1 1.8-1.4 1.59 1.59 0 0 1 1.3 1.8l7.5 .9" fill="none" stroke="#191919" stroke-width=".3"/>
<path d="M327.7 122.5l1.5 .9-1.7 .6z" fill="#191919"/>
<path d="M345.1 114.2l.4 .2M327.7 122.5l1.5 .9-1.7 .6zM345.1 132.7l-43.1 13.2a1.59 1.59 0 0 0-2-1 1.59 1.59 0 0 0-1.1 2l-10.3 3.1" fill="none" stroke="#191919" stroke-width=".3"/>
<path d="M94 269.4l15.9-9.3 15.9 9.3-15.9 9.3z" fill="#fff"/>
<path d="M94 269.4l15.9-9.3 15.9 9.3-15.9 9.3z" fill="none" stroke="#101843" stroke-width=".3"/>
<path d="M98.4 96.8l11.5 163.3" fill="none" stroke="#191919" stroke-width=".3"/>
<path d="M294.2 240.8l-67.4 11.4a1.59 1.59 0 0 0-1.8-1.3 1.59 1.59 0 0 0-1.3 1.9l-28.2 4.7a1.59 1.59 0 0 0-1.8-1.3 1.59 1.59 0 0 0-1.3 1.9l-66.6 11.3" fill="none" stroke="#191919" stroke-width=".79" stroke-linecap="butt"/>
<path d="M331.4 201.5a21.9 21.9 0 0 1 18.7-4.1 14.9 14.9 0 0 1 10 5.9 6.3 6.3 0 0 1-2.2 8.4 23.5 23.5 0 0 1-25.6 0 6.3 6.3 0 0 1-.9-10.2z" fill="#fff"/>
<path d="M331.4 201.5a21.9 21.9 0 0 1 18.7-4.1 14.9 14.9 0 0 1 10 5.9 6.3 6.3 0 0 1-2.2 8.4 23.5 23.5 0 0 1-25.6 0 6.3 6.3 0 0 1-.9-10.2z" fill="none" stroke="#101843" stroke-width=".3"/>
<path d="M323.7 206.2h5.5" fill="none" stroke="#191919" stroke-width=".3"/>
<path d="M343.5 3.8a16.2 16.2 0 0 1 15.6-2.7 8.1 8.1 0 0 1 6.1 5.1 5.7 5.7 0 0 1-3.8 5.9 17.4 17.4 0 0 1-17.2-1.2 4.6 4.6 0 0 1-.7-7.1z" fill="#fff"/>
<path d="M343.5 3.8a16.2 16.2 0 0 1 15.6-2.7 8.1 8.1 0 0 1 6.1 5.1 5.7 5.7 0 0 1-3.8 5.9 17.4 17.4 0 0 1-17.2-1.2 4.6 4.6 0 0 1-.7-7.1z" fill="none" stroke="#101843" stroke-width=".3"/>
<path d="M346.9 6.5h13.3M349.6 11.3h7.9M353.7 13.8l-8.6 12" fill="none" stroke="#191919" stroke-width=".3"/>
<path d="M376.9 29.4a16.2 16.2 0 0 1 15.6-2.8 8.1 8.1 0 0 1 6.1 5.1 5.7 5.7 0 0 1-3.8 5.9 17.4 17.4 0 0 1-17.2-1.2 4.6 4.6 0 0 1-.7-7z" fill="#fff"/>
<path d="M376.9 29.4a16.2 16.2 0 0 1 15.6-2.8 8.1 8.1 0 0 1 6.1 5.1 5.7 5.7 0 0 1-3.8 5.9 17.4 17.4 0 0 1-17.2-1.2 4.6 4.6 0 0 1-.7-7z" fill="none" stroke="#101843" stroke-width=".3"/>
<path d="M356.6 32.5h18.9" fill="none" stroke="#191919" stroke-width=".3"/>
<path d="M393.9 73.8a21.9 21.9 0 0 1 18.8-4.1 14.9 14.9 0 0 1 10 5.8 6.3 6.3 0 0 1-2.2 8.4 23.5 23.5 0 0 1-25.7 0 6.3 6.3 0 0 1-.9-10.1z" fill="#fff"/>
<path d="M393.9 73.8a21.9 21.9 0 0 1 18.8-4.1 14.9 14.9 0 0 1 10 5.8 6.3 6.3 0 0 1-2.2 8.4 23.5 23.5 0 0 1-25.7 0 6.3 6.3 0 0 1-.9-10.1z" fill="none" stroke="#101843" stroke-width=".3"/>
<path d="M378.3 78.4h13.5" fill="none" stroke="#191919" stroke-width=".3"/>
<path d="M165.3 29.5a19.6 19.6 0 0 1 17.5-2.9 10.6 10.6 0 0 1 7.3 5.3 5.7 5.7 0 0 1-2.7 6.8 20.5 20.5 0 0 1-21.2 0 5.5 5.5 0 0 1-.9-9.2z" fill="#fff"/>
<path d="M165.3 29.5a19.6 19.6 0 0 1 17.5-2.9 10.6 10.6 0 0 1 7.3 5.3 5.7 5.7 0 0 1-2.7 6.8 20.5 20.5 0 0 1-21.2 0 5.5 5.5 0 0 1-.9-9.2z" fill="none" stroke="#101843" stroke-width=".3"/>
<path d="M168.7 35.8h15.9M176.8 41.7l-10.4 7.2" fill="none" stroke="#191919" stroke-width=".3"/>
<path d="M150.8 194.8a21.9 21.9 0 0 1 18.7-4.1 14.9 14.9 0 0 1 10.1 5.9 6.3 6.3 0 0 1-2.3 8.4 23.5 23.5 0 0 1-25.6 0 6.3 6.3 0 0 1-.9-10.2z" fill="#fff"/>
<path d="M150.8 194.8a21.9 21.9 0 0 1 18.7-4.1 14.9 14.9 0 0 1 10.1 5.9 6.3 6.3 0 0 1-2.3 8.4 23.5 23.5 0 0 1-25.6 0 6.3 6.3 0 0 1-.9-10.2z" fill="none" stroke="#101843" stroke-width=".3"/>
<path d="M246 72.7l-2.4 7.5M199.4 187.1l-19 12.4M156.8 201.4h15.1" fill="none" stroke="#191919" stroke-width=".3"/>
<path d="M148.6 112.7l15.9-9.2 15.9 9.2-15.9 9.3z" fill="#fff"/>
<path d="M148.6 112.7l15.9-9.2 15.9 9.2-15.9 9.3z" fill="none" stroke="#101843" stroke-width=".3"/>
<path d="M166.4 62.4l-1.9 41.1M164.5 122l3.5 4.7a1.59 1.59 0 0 1 2.2 .3 1.59 1.59 0 0 1-.3 2.2l29.5 39.4" fill="none" stroke="#191919" stroke-width=".3"/>
<path d="M27 62.3a16.2 16.2 0 0 1 15.6-2.8 8.1 8.1 0 0 1 6 5.1 5.7 5.7 0 0 1-3.7 5.9 17.4 17.4 0 0 1-17.2-1.2 4.6 4.6 0 0 1-.7-7z" fill="#fff"/>
<path d="M27 62.3a16.2 16.2 0 0 1 15.6-2.8 8.1 8.1 0 0 1 6 5.1 5.7 5.7 0 0 1-3.7 5.9 17.4 17.4 0 0 1-17.2-1.2 4.6 4.6 0 0 1-.7-7z" fill="none" stroke="#101843" stroke-width=".3"/>
<path d="M37.2 72.2l6.4 9.1" fill="none" stroke="#191919" stroke-width=".3"/>
<path d="M50.9 151.5a17.1 17.1 0 0 1 14.6-3.8 13 13 0 0 1 9 4.7 5.1 5.1 0 0 1-1.5 7 19.1 19.1 0 0 1-21.3 0 5.1 5.1 0 0 1-.8-7.9z" fill="#fff"/>
<path d="M50.9 151.5a17.1 17.1 0 0 1 14.6-3.8 13 13 0 0 1 9 4.7 5.1 5.1 0 0 1-1.5 7 19.1 19.1 0 0 1-21.3 0 5.1 5.1 0 0 1-.8-7.9z" fill="none" stroke="#101843" stroke-width=".3"/>
<path d="M109.9 90l23.4 10.8M50.7 154.7h23M61 159.5h2.4M111.7 141.1l-8.5 1.1a1.59 1.59 0 0 0-1.8-1.4 1.59 1.59 0 0 0-1.4 1.8l-37.7 4.9" fill="none" stroke="#191919" stroke-width=".3"/>
<path d="M62.7 107.6a17.5 17.5 0 0 1 15-3.9 13.2 13.2 0 0 1 9.1 4.7 5.2 5.2 0 0 1-1.4 7.2 19.6 19.6 0 0 1-21.8 0 5.2 5.2 0 0 1-.9-8z" fill="#fff"/>
<path d="M62.7 107.6a17.5 17.5 0 0 1 15-3.9 13.2 13.2 0 0 1 9.1 4.7 5.2 5.2 0 0 1-1.4 7.2 19.6 19.6 0 0 1-21.8 0 5.2 5.2 0 0 1-.9-8z" fill="none" stroke="#101843" stroke-width=".3"/>
<path d="M98.4 96.8l-23.9 6.7M73.5 110.3v4.8" fill="none" stroke="#191919" stroke-width=".3"/>
<path d="M125.5 103.3a13.5 13.5 0 0 1 15.5 0 3.8 3.8 0 0 1-.7 6.5 13.8 13.8 0 0 1-14.8-.6 3.6 3.6 0 0 1 0-5.9z" fill="#fff"/>
<path d="M125.5 103.3a13.5 13.5 0 0 1 15.5 0 3.8 3.8 0 0 1-.7 6.5 13.8 13.8 0 0 1-14.8-.6 3.6 3.6 0 0 1 0-5.9z" fill="none" stroke="#101843" stroke-width=".3"/>
<path d="M128 108.2h10.3M129.4 111.2l3.9 .5" fill="none" stroke="#191919" stroke-width=".3"/>
<path d="M213.3 124l15.9-9.3 15.8 9.3-15.8 9.2z" fill="#fff"/>
<path d="M213.3 124l15.9-9.3 15.8 9.3-15.8 9.2z" fill="none" stroke="#101843" stroke-width=".3"/>
<path d="M211.7 124.2l-3.8 .4a1.59 1.59 0 0 0-1.8-1.4 1.59 1.59 0 0 0-1.3 1.8l-33.3 4a2.58 2.58 0 0 0-2.9-2.3 2.58 2.58 0 0 0-2.2 2.9l-39 4.7" fill="none" stroke="#191919" stroke-width=".3"/>
<path d="M211.6 123.4l1.7 .6-1.5 .9z" fill="#191919"/>
<path d="M211.6 123.4l1.7 .6-1.5 .9zM245 124l12.5 12.7a1.59 1.59 0 0 1 2.2 0 1.59 1.59 0 0 1 0 2.3l17.3 17.8" fill="none" stroke="#191919" stroke-width=".3"/>
<path d="M272.7 90l15.9-9.2 15.9 9.2-15.9 9.3z" fill="#fff"/>
<path d="M272.7 90l15.9-9.2 15.9 9.2-15.9 9.3z" fill="none" stroke="#101843" stroke-width=".3"/>
<path d="M261.5 33.7l10.9 54.8" fill="none" stroke="#191919" stroke-width=".3"/>
<path d="M271.6 88.6l1.6-.3-.5 1.7z" fill="#191919"/>
<path d="M271.6 88.6l1.6-.3-.5 1.7zM303.9 92.1l-15.3 57.9" fill="none" stroke="#191919" stroke-width=".3"/>
<path d="M304.5 90l.5 2.3-2.1-.5z" fill="#191919"/>
<path d="M304.5 90l.5 2.3-2.1-.5z" fill="none" stroke="#191919" stroke-width=".3"/>
<path d="M282.1 70.2a22.6 22.6 0 0 1 12.9-3 22.6 22.6 0 0 1 12.9 3 1.97 1.97 0 0 1 0 3.3 22.6 22.6 0 0 1-12.9 3 22.6 22.6 0 0 1-12.9-3 1.97 1.97 0 0 1 0-3.3z" fill="#fff"/>
<path d="M282.1 70.2a22.6 22.6 0 0 1 12.9-3 22.6 22.6 0 0 1 12.9 3 1.97 1.97 0 0 1 0 3.3 22.6 22.6 0 0 1-12.9 3 22.6 22.6 0 0 1-12.9-3 1.97 1.97 0 0 1 0-3.3z" fill="none" stroke="#101843" stroke-width=".3"/>
<path d="M295 76.5l-6.4 4.3" fill="none" stroke="#191919" stroke-width=".3"/>
<path d="M372.1 122.2a23.3 23.3 0 0 1 13.1-3.4 31.6 31.6 0 0 1 16.1 2.9 2.44 2.44 0 0 1 1.7 2.3 2.44 2.44 0 0 1-1.7 2.3 29.9 29.9 0 0 1-16.1 2.9 23.3 23.3 0 0 1-13.1-3.5 2.14 2.14 0 0 1 0-3.5z" fill="#fff"/>
<path d="M372.1 122.2a23.3 23.3 0 0 1 13.1-3.4 31.6 31.6 0 0 1 16.1 2.9 2.44 2.44 0 0 1 1.7 2.3 2.44 2.44 0 0 1-1.7 2.3 29.9 29.9 0 0 1-16.1 2.9 23.3 23.3 0 0 1-13.1-3.5 2.14 2.14 0 0 1 0-3.5z" fill="none" stroke="#101843" stroke-width=".3"/>
<path d="M361 123.4l10.2 .6" fill="none" stroke="#191919" stroke-width=".3"/>
<path d="M96.2 302.9a21.9 21.9 0 0 1 18.7-4.1 14.9 14.9 0 0 1 10.1 5.8 6.3 6.3 0 0 1-2.3 8.4 23.5 23.5 0 0 1-25.6 0 6.3 6.3 0 0 1-.9-10.1z" fill="#fff"/>
<path d="M96.2 302.9a21.9 21.9 0 0 1 18.7-4.1 14.9 14.9 0 0 1 10.1 5.8 6.3 6.3 0 0 1-2.3 8.4 23.5 23.5 0 0 1-25.6 0 6.3 6.3 0 0 1-.9-10.1z" fill="none" stroke="#101843" stroke-width=".3"/>
<path d="M109.9 278.7v19.6" fill="none" stroke="#191919" stroke-width=".3"/>
<path d="M189.8 291.7h31.7v18.6h-31.7z" fill="#fff"/>
<path d="M189.8 291.7h31.7v18.6h-31.7z" fill="none" stroke="#101843" stroke-width=".3"/>
<path d="M221.2 280.8l15.9-9.2 15.8 9.2-15.8 9.3z" fill="#fff"/>
<path d="M221.2 280.8l15.9-9.2 15.8 9.2-15.8 9.3z" fill="none" stroke="#101843" stroke-width=".3"/>
<path d="M210 254.3l27.1 17.3M237.1 290.1l-31.4 1.6" fill="none" stroke="#191919" stroke-width=".3"/>
<path d="M229.9 314.7a21.9 21.9 0 0 1 18.7-4.1 14.9 14.9 0 0 1 10 5.8 6.3 6.3 0 0 1-2.2 8.4 23.5 23.5 0 0 1-25.6 0 6.3 6.3 0 0 1-.9-10.1z" fill="#fff"/>
<path d="M229.9 314.7a21.9 21.9 0 0 1 18.7-4.1 14.9 14.9 0 0 1 10 5.8 6.3 6.3 0 0 1-2.2 8.4 23.5 23.5 0 0 1-25.6 0 6.3 6.3 0 0 1-.9-10.1z" fill="none" stroke="#101843" stroke-width=".3"/>
<path d="M213.9 310.3l14 10.6" fill="none" stroke="#191919" stroke-width=".3"/>
<path d="M346.5 248.3a21.9 21.9 0 0 1 18.7-4.1 14.9 14.9 0 0 1 10.1 5.8 6.3 6.3 0 0 1-2.3 8.4 23.5 23.5 0 0 1-25.6 0 6.3 6.3 0 0 1-.9-10.1z" fill="#fff"/>
<path d="M346.5 248.3a21.9 21.9 0 0 1 18.7-4.1 14.9 14.9 0 0 1 10.1 5.8 6.3 6.3 0 0 1-2.3 8.4 23.5 23.5 0 0 1-25.6 0 6.3 6.3 0 0 1-.9-10.1z" fill="none" stroke="#101843" stroke-width=".3"/>
<path d="M288.6 163.5l-9.6 6.3a1.59 1.59 0 0 0-2.2-.5 1.59 1.59 0 0 0-.5 2.2l-73.6 47.9a1.59 1.59 0 0 0-2.2-.5 1.59 1.59 0 0 0-.4 2.2l-74.3 48.3M325.9 248.9l18.4 4.1M353.6 254.9h13" fill="none" stroke="#191919" stroke-width=".3"/>
<path d="M136.7 296.3a21.9 21.9 0 0 1 18.7-4.1 14.9 14.9 0 0 1 10 5.9 6.3 6.3 0 0 1-2.2 8.4 23.5 23.5 0 0 1-25.6 0 6.3 6.3 0 0 1-.9-10.2z" fill="#fff"/>
<path d="M136.7 296.3a21.9 21.9 0 0 1 18.7-4.1 14.9 14.9 0 0 1 10 5.9 6.3 6.3 0 0 1-2.2 8.4 23.5 23.5 0 0 1-25.6 0 6.3 6.3 0 0 1-.9-10.2z" fill="none" stroke="#101843" stroke-width=".3"/>
<path d="M112.6 277.1l37.8 14.6" fill="none" stroke="#191919" stroke-width=".3"/>
<text font-size="4" fill="#191919" x="342" y="54.3">ISA</text>
<g font-size="3.4" fill="#191919">
<text x="347" y="5.9">institute</text>
<text x="349.7" y="10.6">code</text>
<text x="229.3" y="22.6">Phone#</text>
<text x="60.3" y="28.8">TechID</text>
<text x="218.8" y="30">Name</text>
<text x="168.8" y="35.1">SessionID</text>
<text x="241.9" y="35.1">Midwife</text>
<text x="290.4" y="34.3">associates</text>
<text x="338.3" y="33.8">Institute</text>
<text x="382.5" y="33.8">name</text>
<text x="33.9" y="39">Technician</text>
<text x="61.1" y="39.1">Name</text>
<text x="223.3" y="40.9">Email</text>
<text x="59.7" y="49">Phone#</text>
<text x="136.2" y="49.1">Lang</text>
<text x="229.6" y="52.1">Prac-ID</text>
<text x="133" y="59.4">Date</text>
<text x="156.5" y="56.9">Info Session</text>
<text x="197.9" y="56.8">Hosts</text>
<text x="79.2" y="64.2">Done by</text>
<text x="27.2" y="66.8">Observation</text>
<text x="132.6" y="69.7">Time</text>
<text x="147.8" y="69.8">Capacity</text>
<text x="284.2" y="73.1">updatedDate</text>
<text x="317.2" y="77.3">Community</text>
<text x="360.2" y="77.3">Birthing</text>
<text x="8.9" y="79.7">Notes ID</text>
<text x="81.1" y="81.1">Result</text>
<text x="108.8" y="80.2">DateTaked</text>
<text x="161.9" y="79.8">CoupleIDs</text>
<text x="322.3" y="82.1">Clinic</text>
<text x="361.2" y="82.1">Center</text>
<text x="395.3" y="79.7">Birthing facility</text>
<text x="38.7" y="89.3">Notes</text>
<text x="274.2" y="88.9">discuss to update</text>
<text x="60.7" y="91.9">DateScheduled</text>
<text x="95" y="91.3">Test</text>
<text x="121.9" y="92.6">Type</text>
<text x="280.5" y="93.7">birth date</text>
<text x="4.1" y="96.8">Date</text>
<text x="128.1" y="107.5">TestID</text>
<text x="305.8" y="105.3">test update birth</text>
<text x="20.5" y="110.9">Time</text>
<text x="66.2" y="110.1">DateDone</text>
<text x="93" y="114">presecribed</text>
<text x="158.3" y="114">attends</text>
<text x="315.9" y="110">date</text>
<text x="69.7" y="114.9">AtLab</text>
<text x="216.4" y="122.8">appoint update</text>
<text x="333.9" y="122.3">update blood</text>
<text x="378.1" y="125.2">blood type</text>
<text x="221.1" y="127.6">birth date</text>
<text x="341.5" y="127.1">type</text>
<text x="62.4" y="133">Written during</text>
<text x="100.7" y="135.6">Appointment</text>
<text x="145.3" y="133">set up</text>
<text x="185.2" y="137.5">selects to attend info</text>
<text x="266.1" y="134">Primary/</text>
<text x="303.2" y="135.8">Expected Time</text>
<text x="196.6" y="142.3">session</text>
<text x="231.9" y="141.3">assigned to</text>
<text x="266.4" y="138.7">BackUp</text>
<text x="309.1" y="140.6">of Birth</text>
<text x="50.9" y="154.1">AppointmentI</text>
<text x="83.7" y="154.5">Date</text>
<text x="105.9" y="154.3">Time</text>
<text x="250.1" y="154.7">Blood Type</text>
<text x="311.3" y="151.5">Email</text>
<text x="61" y="158.8">D</text>
<text x="146" y="158">participate</text>
<text x="282.5" y="158">Mother</text>
<text x="311" y="161.1">HCardID</text>
<text x="261.5" y="169.8">Address</text>
<text x="312.6" y="171.8">DateOfB</text>
<text x="134.2" y="178">Times of Pregnancy</text>
<text x="193.6" y="179.1">Couple</text>
<text x="232.5" y="178.5">Composed of</text>
<text x="272.3" y="177.8">Profession</text>
<text x="295.6" y="176.8">Phone</text>
<text x="299.7" y="181.5">#</text>
<text x="313.1" y="183.2">Name</text>
<text x="353.3" y="186">Babies #</text>
<text x="156.9" y="200.8">CoupleID</text>
<text x="188.3" y="207.5">Composed of</text>
<text x="297.6" y="207.5">Give Birth to</text>
<text x="338.5" y="207.5">location</text>
<text x="257.7" y="216.2">Partner</text>
<text x="228.5" y="223.8">Name</text>
<text x="181.1" y="231.8">Address</text>
<text x="227.5" y="234.5">DateOfB</text>
<text x="183" y="244.6">Email</text>
<text x="204.8" y="248.8">Father</text>
<text x="228.5" y="246.7">Profession</text>
<text x="306" y="250.2">Baby</text>
<text x="353.8" y="254.2">baby ID</text>
<text x="183" y="259">HCardID</text>
<text x="230.7" y="259">Phone#</text>
<text x="205.1" y="268.4">Blood Type</text>
<text x="96.4" y="270.7">babyDetermines</text>
<text x="182.6" y="270.7">Profession</text>
<text x="327.7" y="277.4">Blood Type</text>
<text x="231" y="282.1">Update</text>
<text x="331.3" y="294.3">DateOfB</text>
<text x="143.1" y="302.3">BabyInfo</text>
<text x="192.8" y="302.3">SomeBloodTest</text>
<text x="275.7" y="302.3">Gender</text>
<text x="102.9" y="308.8">Babies #</text>
<text x="302" y="308.8">Name</text>
<text x="234.6" y="320.6">blood type</text>
</g>
</svg>
